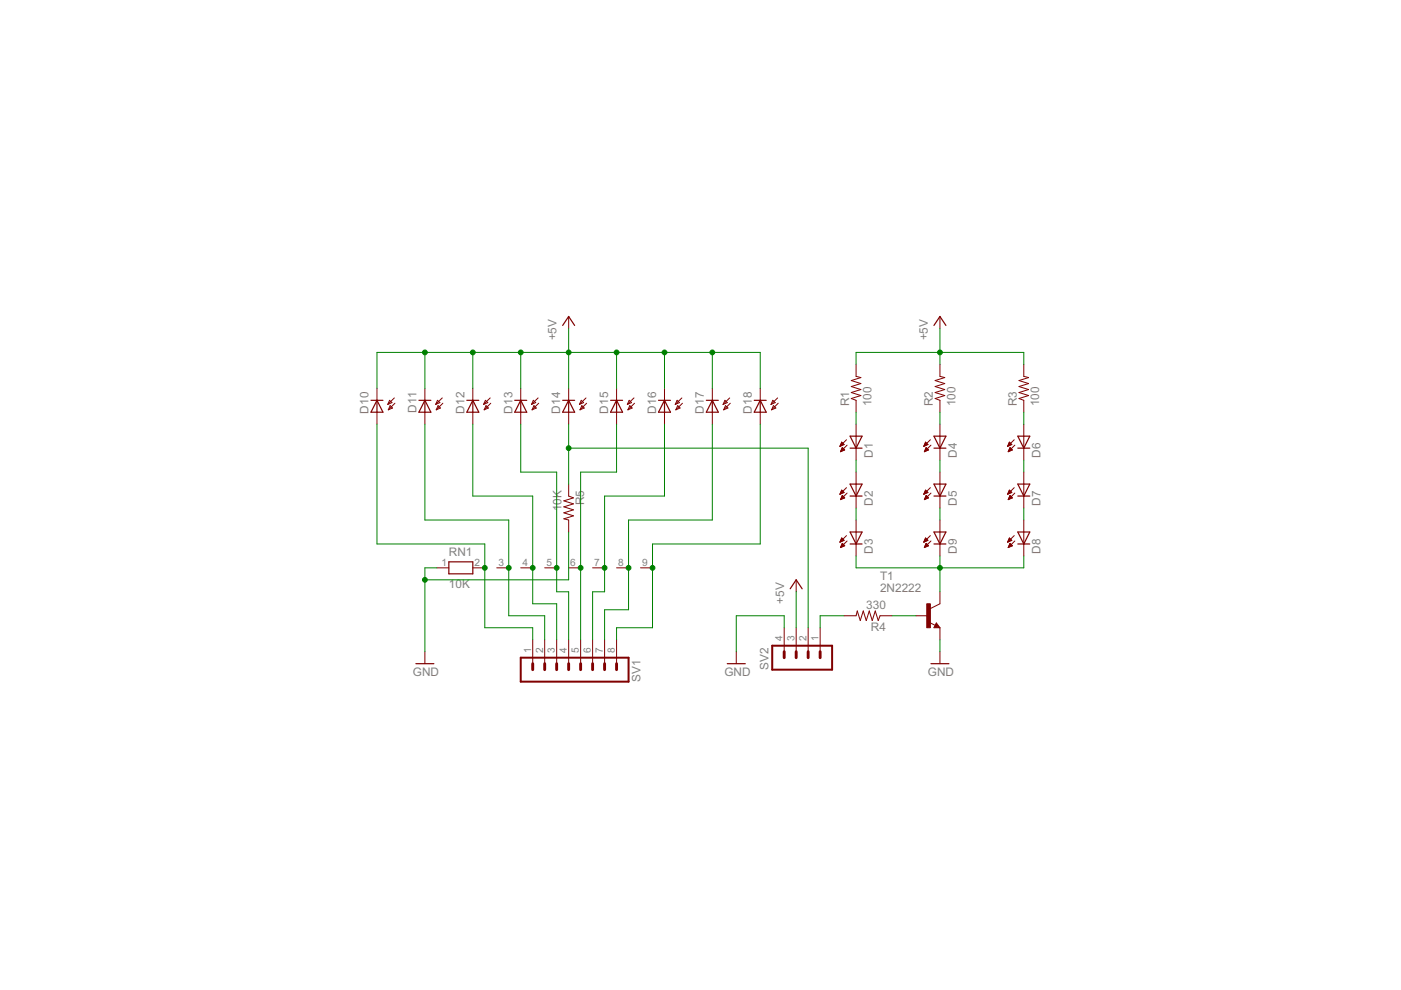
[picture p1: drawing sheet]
<svg xmlns="http://www.w3.org/2000/svg" width="297mm" height="210mm" viewBox="0 0 297 210" stroke-linecap="round" stroke-linejoin="round" font-family="sans-serif">
<g fill="none" stroke="#800000" stroke-width=".25">
<path d="M119.3 69l1.3-1.9 1.2 1.9M198 69l1.3-1.9 1.3 1.9M78.7 84.9h2.5M79.9 84.9l1.3 2.5h-2.5zM79.9 84.9v2.5M88.8 84.9h2.6M90.1 84.9l1.3 2.5h-2.6zM90.1 84.9v2.5M99 84.9h2.5M100.2 84.9l1.3 2.5h-2.5zM100.2 84.9v2.5M109.1 84.9h2.6"/>
<path d="M110.4 84.9l1.3 2.5h-2.6zM110.4 84.9v2.5M119.3 84.9h2.5M120.6 84.9l1.2 2.5h-2.5zM120.6 84.9v2.5M129.5 84.9h2.5M130.7 84.9l1.3 2.5h-2.5zM130.7 84.9v2.5M139.6 84.9h2.6M140.9 84.9l1.3 2.5h-2.6zM140.9 84.9v2.5M149.8 84.9h2.5"/>
<path d="M151 84.9l1.3 2.5h-2.5zM151 84.9v2.5M159.9 84.9h2.6M161.2 84.9l1.3 2.5h-2.6zM161.2 84.9v2.5M180.2 92.5h2.6l-1.3 2.5zM180.2 95h2.6M198 95h2.6M198 92.5h2.6l-1.3 2.5zM215.8 95h2.5M215.8 92.5h2.5l-1.2 2.5zM95.2 119.1h5v2.6h-5z"/>
<path d="M180.2 102.6h2.6l-1.3 2.6zM180.2 105.2h2.6M180.2 112.8h2.6l-1.3 2.5zM180.2 115.3h2.6M198 105.2h2.6M198 102.6h2.6l-1.3 2.6zM198 115.3h2.6M198 112.8h2.6l-1.3 2.5zM215.8 105.2h2.5M215.8 102.6h2.5l-1.2 2.6zM215.8 115.3h2.5M215.8 112.8h2.5l-1.2 2.5z"/>
<path d="M167.5 124.8l1.3-1.9 1.3 1.9M198.5 132.6l.1 .2h-.3l.2-.5 .5 .7h-.7M88.2 140.7h3.8M154.2 140.7h3.8M197.4 140.7h3.8"/>
</g>
<g fill="none" stroke="#800000" stroke-width=".21">
<path d="M120.6 67.1v2.5M181.5 77.3v2.5l1 .3-2 .6 2 .6-2 .7 2 .6-2 .6 2 .7-2 .6 1 .4v2.5M199.3 67.1v2.5M199.3 77.3v2.5l1 .3-2 .6 2 .6-2 .7 2 .6-2 .6 2 .7-2 .6 1 .4v2.5M217.1 77.3v2.5l1 .3-2.1 .6 2.1 .6-2.1 .7 2.1 .6-2.1 .6 2.1 .7-2.1 .6 1.1 .4v2.5M79.9 82.3v2.6M79.9 87.4v2.5M82.6 84.9l.5 .5-.9 .3zM82.7 86l.5 .5-.9 .4zM83.6 84.4l-1.4 1.3M83.7 85.5l-1.4 1.4M90.1 82.3v2.6"/>
<path d="M90.1 87.4v2.5M92.8 84.9l.5 .5-.9 .3zM92.9 86l.5 .5-.9 .4zM93.8 84.4l-1.4 1.3M93.9 85.5l-1.4 1.4M100.2 82.3v2.6M100.2 87.4v2.5M102.9 84.9l.5 .5-.9 .3zM103 86l.5 .5-.8 .4zM103.9 84.4l-1.4 1.3M104.1 85.5l-1.4 1.4M110.4 82.3v2.6"/>
<path d="M110.4 87.4v2.5M113.1 84.9l.5 .5-.9 .3zM113.2 86l.5 .5-.9 .4zM114.1 84.4l-1.4 1.3M114.2 85.5l-1.4 1.4M120.6 82.3v2.6M120.6 87.4v2.5M123.2 84.9l.5 .5-.8 .3zM123.4 86l.5 .5-.9 .4zM124.2 84.4l-1.3 1.3M124.4 85.5l-1.4 1.4M130.7 82.3v2.6"/>
<path d="M130.7 87.4v2.5M133.4 84.9l.5 .5-.9 .3zM133.5 86l.5 .5-.9 .4zM134.4 84.4l-1.4 1.3M134.5 85.5l-1.4 1.4M140.9 82.3v2.6M140.9 87.4v2.5M143.6 84.9l.5 .5-.9 .3zM143.7 86l.5 .5-.9 .4zM144.6 84.4l-1.4 1.3M144.7 85.5l-1.4 1.4M151 82.3v2.6"/>
<path d="M151 87.4v2.5M153.7 84.9l.5 .5-.9 .3zM153.8 86l.5 .5-.9 .4zM154.7 84.4l-1.4 1.3M154.8 85.5l-1.4 1.4M161.2 82.3v2.6M161.2 87.4v2.5M163.9 84.9l.5 .5-.9 .3zM164 86l.5 .5-.9 .4zM164.9 84.4l-1.4 1.3M165 85.5l-1.4 1.4M178.1 94.6h.1"/>
<path d="M178.1 94.5h.3M178.2 94.4h.5M178.2 94.3h.7M178.2 95.7h.2M178.3 95.6h.4M178.3 94.1h.5M178.4 94h.3M178.4 95.4h.6M178.4 93.9h.2M178.4 95.3h.6M178.5 93.7l-.4 .9M178.5 93.7l.5 .6"/>
<path d="M178.5 93.8h.1M178.5 95.2h.4M178.5 95.1h.3M178.6 95h.1M178.6 94.9l.5 .5-.9 .4zM179 94.3l-.9 .3M179.5 93.2l-1.4 1.4M179.6 94.4l-1.4 1.4M181.5 89.9v7.7M195.9 94.6h.1M195.9 94.5h.3M196 94.4h.5"/>
<path d="M196 94.3h.7M196 95.7h.2M196.1 94.1h.5M196.1 95.6h.4M196.1 94h.4M196.1 95.4h.6M196.2 93.9h.2M196.2 95.3h.6M196.2 95.2h.5M196.2 93.8h.1M196.2 93.7l-.3 .9M196.2 93.7l.5 .6-.8 .3"/>
<path d="M196.3 95.1h.3M196.3 95h.1M196.4 94.9l.5 .5-.9 .4zM197.3 93.2l-1.4 1.4M197.4 94.4l-1.4 1.4M199.3 89.9v7.7M213.6 94.6h.1M213.7 94.5h.3M213.7 94.4h.6M213.8 95.7h.2M213.8 94.3h.7M213.8 94.1h.6"/>
<path d="M213.8 95.6h.4M213.9 94h.3M213.9 95.4h.6M214 93.9h.1M214 95.3h.6M214 93.8h.1M214 95.2h.4M214 93.7l-.4 .9M214 93.7l.5 .6M214.1 95.1h.2M214.1 95h.1M214.1 94.9l.6 .5-.9 .4z"/>
<path d="M214.5 94.3l-.9 .3M215 93.2l-1.4 1.4M215.2 94.4l-1.4 1.4M217.1 89.9v7.7M120.6 102.6v2.6l1 .4-2.1 .6 2.1 .6-2.1 .7 2.1 .6-2.1 .6 2.1 .7-2.1 .6 1.1 .3v2.5M178.1 104.7h.1M178.1 114.9h.2M178.2 104.6h.3M178.2 114.7h.4M178.2 104.5h.6M178.2 114.6h.6M178.2 116.1h.1"/>
<path d="M178.2 105.8h.3M178.3 104.4h.6M178.3 114.5h.6M178.3 116h.2M178.3 104.2h.5M178.3 105.7h.5M178.3 115.8h.5M178.3 114.4h.5M178.4 104.1h.3M178.4 105.6h.6M178.4 114.3h.2M178.4 115.7h.7"/>
<path d="M178.4 104h.2M178.4 105.5h.6M178.4 114.1h.1M178.4 115.6h.6M178.5 103.9l.5 .5-.9 .4zM178.5 105.3h.4M178.5 114.1l.5 .5-.9 .4zM178.5 115.5h.3M178.5 105.2h.3M178.5 115.3h.2M178.6 105.1h.1M178.6 105.1l.5 .5-.9 .3z"/>
<path d="M178.6 115.2l-.4 .9M178.6 115.2l.5 .5M178.6 115.2h.1M179.1 115.7l-.9 .4M179.5 103.4l-1.4 1.4M179.5 113.6l-1.4 1.4M179.6 104.5l-1.4 1.4M179.6 114.7l-1.4 1.4M181.5 100.1v7.6M181.5 110.3v7.6M195.9 104.7h.1M195.9 114.9h.1"/>
<path d="M195.9 104.6h.4M195.9 114.7h.4M196 104.5h.6M196 114.6h.6M196 116.1h.1M196 104.4h.7M196 105.8h.3M196 114.5h.7M196 116h.3M196.1 104.2h.5M196.1 105.7h.4M196.1 114.4h.5"/>
<path d="M196.1 115.8h.5M196.1 104.1h.3M196.1 105.6h.7M196.2 114.3h.2M196.2 115.7h.7M196.2 104h.1M196.2 105.5h.6M196.2 114.1h.1M196.2 115.6h.5M196.2 105.3h.4M196.2 115.5h.4M196.2 103.9l.5 .5-.8 .4z"/>
<path d="M196.2 114.1l.5 .5-.8 .4zM196.3 105.2h.2M196.3 115.3h.2M196.3 105.1h.1M196.3 115.2h.1M196.4 105.1l.5 .5-.9 .3zM196.4 115.2l-.4 .9M196.4 115.2l.5 .5M196.9 115.7l-.9 .4M197.3 103.4l-1.4 1.4M197.3 113.6l-1.4 1.4M197.4 104.5l-1.4 1.4"/>
<path d="M197.4 114.7l-1.4 1.4M199.3 100.1v7.6M199.3 110.3v7.6M213.7 104.7h.1M213.7 114.9h.1M213.7 104.6h.4M213.7 114.7h.4M213.8 104.5h.5M213.8 114.6h.6M213.8 116.1h.1M213.8 104.4h.7M213.8 105.8h.2"/>
<path d="M213.8 116h.3M213.8 114.5h.6M213.8 105.7h.5M213.9 104.2h.5M213.9 114.4h.4M213.9 115.8h.5M213.9 104.1h.3M213.9 105.6h.7M213.9 115.7h.7M213.9 114.3h.3M214 104h.1M214 105.5h.5"/>
<path d="M214 114.1h.1M214 115.6h.5M214 105.3h.4M214 115.5h.4M214 103.9l.5 .5-.9 .4zM214 114.1l.5 .5-.9 .4zM214.1 105.2h.2M214.1 115.3h.2M214.1 105.1h.1M214.1 115.2h.1M214.1 105.1l.6 .5-.9 .3zM214.1 115.2l-.3 .9"/>
<path d="M214.1 115.2l.6 .5-.9 .4M215 103.4l-1.4 1.4M215 113.6l-1.4 1.4M215.2 104.5l-1.4 1.4M215.2 114.7l-1.4 1.4M217.1 100.1v7.6M217.1 110.3v7.6M90.1 138.2v2.5M92.6 120.4h2.6M100.2 120.4h2.6M105.3 120.4h2.6M110.4 120.4h2.5"/>
<path d="M112.9 135.6v5.1M115.5 120.4h2.5M115.5 135.6v5.1M118 135.6v5.1M120.6 135.6v5.1M120.6 120.4h2.5M123.1 135.6v5.1M125.6 120.4h2.6M125.6 135.6v5.1M128.2 135.6v5.1M130.7 135.6v5.1M130.7 120.4h2.6"/>
<path d="M135.8 120.4h2.5M156.1 138.2v2.5M166.3 133.1v5.1M168.8 122.9v2.6M168.8 133.1v5.1M171.3 133.1v5.1M173.9 133.1v5.1M179 130.6h2.5l.3-1.1 .6 2.1 .6-2.1 .7 2.1 .6-2.1 .6 2.1 .7-2.1 .6 2.1 .4-1h2.5M194.2 130.6h2.5M197 132l1.3 .6M198.5 132.1l.8 1h-1.3zM199.3 125.5v2.5l-2 1"/>
<path d="M199.3 133.1v2.5M199.3 138.2v2.5"/>
</g>
<path d="M196.5 128h.8v5.1h-.8z" fill="#800000" stroke="#800000" stroke-width=".21"/>
<path d="M110.4 139.4h22.9v5.1h-22.9zM163.7 136.9h12.7v5.1h-12.7z" fill="none" stroke="#800000" stroke-width=".42"/>
<path d="M166.3 138.2v1.2M168.8 138.2v1.2M171.3 138.2v1.2M173.9 138.2v1.2M112.9 140.7v1.3M115.5 140.7v1.3M118 140.7v1.3M120.6 140.7v1.3M123.1 140.7v1.3M125.6 140.7v1.3M128.2 140.7v1.3M130.7 140.7v1.3" fill="none" stroke="#800000" stroke-width=".61"/>
<g fill="none" stroke="#008000" stroke-width=".21">
<path d="M90.1 74.7v7.6M100.2 74.7v7.6M110.4 74.7v7.6M120.6 69.6v12.7M130.7 74.7v7.6M140.9 74.7v7.6M151 74.7v7.6M181.5 77.3v-2.6h35.6v2.6M199.3 69.6v7.7M79.9 82.3v-7.6h81.3v7.6M79.9 89.9v25.4h22.9v17.8h10.1v2.5M90.1 89.9v20.4h17.8v20.3h7.6v5"/>
<path d="M100.2 89.9v15.3h12.7v22.8h5.1v7.6M110.4 89.9v10.2h7.6v25.4h2.6v10.1M120.6 89.9v12.7M120.6 95h50.7v38.1M130.7 89.9v10.2h-7.6v35.5M140.9 89.9v15.3h-12.7v20.3h-2.6v10.1M151 89.9v20.4h-17.7v19h-5.1v6.3M161.2 89.9v25.4h-22.9v17.8h-7.6v2.5M181.5 87.4v2.5M181.5 97.6v2.5M199.3 87.4v2.5M199.3 97.6v2.5"/>
<path d="M217.1 87.4v2.5M217.1 97.6v2.5M120.6 112.8v10.1h-30.5M181.5 107.7v2.6M181.5 117.9v2.5h35.6v-2.5M199.3 107.7v2.6M199.3 117.9v7.6M217.1 107.7v2.6M92.6 120.4h-2.5v17.8M166.3 133.1v-2.5h-10.2v7.6M168.8 125.5v7.6M179 130.6h-5.1v2.5"/>
<path d="M189.1 130.6h5.1M199.3 135.6v2.6"/>
</g>
<g fill="#008000" stroke="#008000" stroke-width=".21">
<circle cx="90.1" cy="122.9" r=".51"/>
<circle cx="151" cy="74.7" r=".51"/>
<circle cx="140.9" cy="74.7" r=".51"/>
<circle cx="130.7" cy="74.7" r=".51"/>
<circle cx="120.6" cy="74.7" r=".51"/>
<circle cx="110.4" cy="74.7" r=".51"/>
<circle cx="100.2" cy="74.7" r=".51"/>
<circle cx="90.1" cy="74.7" r=".51"/>
<circle cx="199.3" cy="74.7" r=".51"/>
<circle cx="102.8" cy="120.4" r=".51"/>
<circle cx="107.9" cy="120.4" r=".51"/>
<circle cx="112.9" cy="120.4" r=".51"/>
<circle cx="138.3" cy="120.4" r=".51"/>
<circle cx="133.3" cy="120.4" r=".51"/>
<circle cx="128.2" cy="120.4" r=".51"/>
<circle cx="118" cy="120.4" r=".51"/>
<circle cx="123.1" cy="120.4" r=".51"/>
<circle cx="120.6" cy="95" r=".51"/>
<circle cx="199.3" cy="120.4" r=".51"/>
</g>
<g font-size="2.8" fill="#808080">
<text x="118" y="72.2" transform="rotate(-90 118 72.2)">+5V</text>
<text x="196.7" y="72.2" transform="rotate(-90 196.7 72.2)">+5V</text>
<text x="78.2" y="87.7" transform="rotate(-90 78.2 87.7)">D10</text>
<text x="88.3" y="87.5" transform="rotate(-90 88.3 87.5)">D11</text>
<text x="98.5" y="87.7" transform="rotate(-90 98.5 87.7)">D12</text>
<text x="108.6" y="87.7" transform="rotate(-90 108.6 87.7)">D13</text>
<text x="118.8" y="87.7" transform="rotate(-90 118.8 87.7)">D14</text>
<text x="128.9" y="87.7" transform="rotate(-90 128.9 87.7)">D15</text>
<text x="139.1" y="87.7" transform="rotate(-90 139.1 87.7)">D16</text>
<text x="149.3" y="87.7" transform="rotate(-90 149.3 87.7)">D17</text>
<text x="159.4" y="87.7" transform="rotate(-90 159.4 87.7)">D18</text>
<text x="180" y="86.1" transform="rotate(-90 180 86.1)">R1</text>
<text x="184.8" y="86.1" transform="rotate(-90 184.8 86.1)">100</text>
<text x="197.8" y="86.1" transform="rotate(-90 197.8 86.1)">R2</text>
<text x="202.6" y="86.1" transform="rotate(-90 202.6 86.1)">100</text>
<text x="215.6" y="86.1" transform="rotate(-90 215.6 86.1)">R3</text>
<text x="220.4" y="86.1" transform="rotate(-90 220.4 86.1)">100</text>
<text x="185.1" y="97.1" transform="rotate(-90 185.1 97.1)">D1</text>
<text x="202.8" y="97.1" transform="rotate(-90 202.8 97.1)">D4</text>
<text x="220.6" y="97.1" transform="rotate(-90 220.6 97.1)">D6</text>
<text x="123.8" y="107.1" transform="rotate(-90 123.8 107.1)">R5</text>
<text x="185.1" y="107.2" transform="rotate(-90 185.1 107.2)">D2</text>
<text x="202.8" y="107.2" transform="rotate(-90 202.8 107.2)">D5</text>
<text x="220.6" y="107.2" transform="rotate(-90 220.6 107.2)">D7</text>
<text x="119" y="108.4" transform="rotate(-90 119 108.4)">10K</text>
<text x="95.2" y="117.9">RN1</text>
<text x="185.1" y="117.4" transform="rotate(-90 185.1 117.4)">D3</text>
<text x="202.8" y="117.4" transform="rotate(-90 202.8 117.4)">D9</text>
<text x="220.6" y="117.4" transform="rotate(-90 220.6 117.4)">D8</text>
<text x="95.2" y="124.7">10K</text>
<text x="186.6" y="125.5">2N2222</text>
<text x="186.6" y="122.9">T1</text>
<text x="166.3" y="128" transform="rotate(-90 166.3 128)">+5V</text>
<text x="183.7" y="129">330</text>
<text x="184.7" y="133.8">R4</text>
<text x="87.6" y="143.3">GND</text>
<text x="153.6" y="143.3">GND</text>
<text x="163" y="142" transform="rotate(-90 163 142)">SV2</text>
<text x="196.7" y="143.3">GND</text>
<text x="135.8" y="144.5" transform="rotate(-90 135.8 144.5)">SV1</text>
</g>
<g font-size="2.4" fill="#808080">
<text x="93.6" y="120">1</text>
<text x="100.6" y="120">2</text>
<text x="105.7" y="120">3</text>
<text x="110.8" y="120">4</text>
<text x="115.8" y="120">5</text>
<text x="120.9" y="120">6</text>
<text x="126" y="120">7</text>
<text x="131.1" y="120">8</text>
<text x="136.2" y="120">9</text>
<text x="165.9" y="135.8" transform="rotate(-90 165.9 135.8)">4</text>
<text x="168.5" y="135.8" transform="rotate(-90 168.5 135.8)">3</text>
<text x="171" y="135.8" transform="rotate(-90 171 135.8)">2</text>
<text x="173.5" y="135.8" transform="rotate(-90 173.5 135.8)">1</text>
<text x="112.6" y="138.4" transform="rotate(-90 112.6 138.4)">1</text>
<text x="115.1" y="138.4" transform="rotate(-90 115.1 138.4)">2</text>
<text x="117.7" y="138.4" transform="rotate(-90 117.7 138.4)">3</text>
<text x="120.2" y="138.4" transform="rotate(-90 120.2 138.4)">4</text>
<text x="122.7" y="138.4" transform="rotate(-90 122.7 138.4)">5</text>
<text x="125.3" y="138.4" transform="rotate(-90 125.3 138.4)">6</text>
<text x="127.8" y="138.4" transform="rotate(-90 127.8 138.4)">7</text>
<text x="130.4" y="138.4" transform="rotate(-90 130.4 138.4)">8</text>
</g>
</svg>
